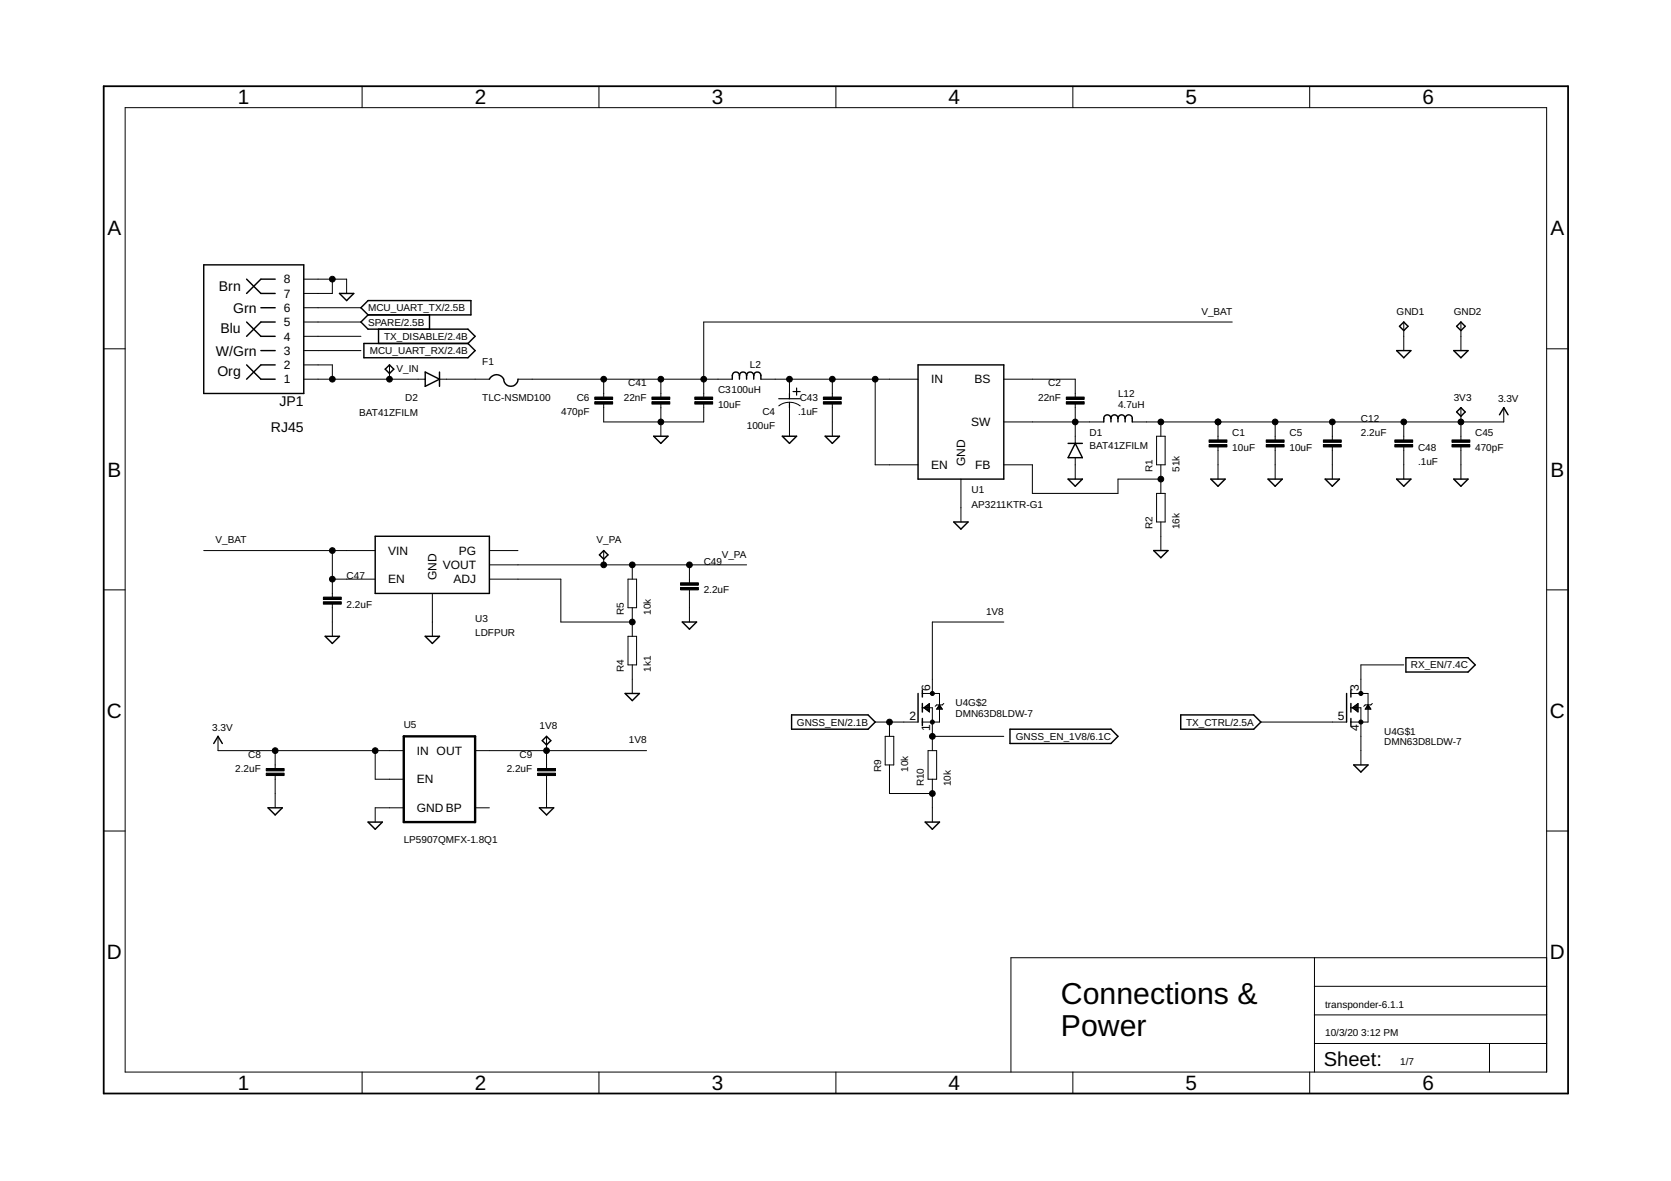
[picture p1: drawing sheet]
<svg xmlns="http://www.w3.org/2000/svg" width="297mm" height="210mm" viewBox="0 0 297 210" stroke-linecap="round" stroke-linejoin="round" font-family="sans-serif">
<g fill="none" stroke="#000" stroke-width=".25">
<path d="M36.2 47.1h17.8v22.8h-17.8zM43.8 49.6l2.6 2.6h2.5M43.8 57.2l2.6 2.6h2.5M46.4 54.7h2.5M48.9 49.6h-2.5l-2.6 2.6M48.9 57.2h-2.5l-2.6 2.6M60.3 52.2h2.6l-1.3 1.2zM64.2 54.7l1.2-1.3h18.3v2.6h-18.3zM65.4 56l-1.2 1.2 1.2 1.3h17.8l1.3 1.3-1.3 1.2M67.3 58.5v2.5M76.3 56v2.5M248.8 58l.7-.8 .8 .8-.8 .8z"/>
<path d="M258.9 58l.8-.8 .8 .8-.8 .8zM43.8 64.9l2.6 2.5h2.5M46.4 62.3h2.5M48.9 64.9h-2.5l-2.6 2.5M64.7 61h18.5l1.3 1.3-1.3 1.3h-18.5zM68.5 65.6l.7-.7 .8 .7-.8 .8zM75.6 66.1l2.5 1.3-2.5 1.3zM78.1 66.1v2.6M87 67.4a1.42 1.42 0 0 1 1.6-.8 1.42 1.42 0 0 1 1.1 1.4 1.27 1.27 0 0 0 1.4 .6 1.27 1.27 0 0 0 1-1.2M116.2 77.5h2.5l-1.2 1.3zM131.4 66.8a.63 .63 0 0 1 .7-.7 .63 .63 0 0 1 .6 .7M131.4 66.8a.63 .63 0 0 0-.6-.7 .63 .63 0 0 0-.6 .7v.6"/>
<path d="M131.4 66.8v.6M132.7 66.8a.63 .63 0 0 1 .6-.7 .63 .63 0 0 1 .7 .7M132.7 66.8v.6M134 66.8a.63 .63 0 0 1 .6-.7 .63 .63 0 0 1 .7 .7v.6M134 66.8v.6M139.1 77.5h2.5l-1.3 1.3zM146.7 77.5h2.5l-1.2 1.3zM163.2 64.9h15.2v20.3h-15.2zM189.9 78.8h2.5M191.1 78.8l1.3 2.5h-2.5zM197.5 74.4a.63 .63 0 0 0-.7-.7 .63 .63 0 0 0-.6 .7v.6M197.5 74.4a.62 .62 0 0 1 .6-.7 .62 .62 0 0 1 .6 .7"/>
<path d="M197.5 74.4v.6M198.7 74.4a.63 .63 0 0 1 .7-.7 .63 .63 0 0 1 .6 .7M198.7 74.4v.6M200 74.4a.63 .63 0 0 1 .6-.7 .63 .63 0 0 1 .7 .7v.6M200 74.4v.6M248.3 62.3h2.5l-1.3 1.3zM258.4 62.3h2.6l-1.3 1.3zM258.9 73.2l.8-.7 .8 .7-.8 .8zM266.6 73.7l.7-1.2 .8 1.2M66.7 95.3h20.3v10.2h-20.3zM106.6 98.6l.7-.7 .8 .7-.8 .8zM169.5 92.8h2.6l-1.3 1.2z"/>
<path d="M189.9 85.2h2.5l-1.3 1.2zM205.1 97.9h2.5l-1.2 1.2zM215.2 85.2h2.6l-1.3 1.2zM225.4 85.2h2.5l-1.2 1.2zM235.6 85.2h2.5l-1.3 1.2zM248.3 85.2h2.5l-1.3 1.2zM258.4 85.2h2.6l-1.3 1.2zM57.8 113.1h2.5l-1.2 1.3zM75.6 113.1h2.5l-1.2 1.3zM121.3 110.6h2.5l-1.2 1.2zM249.9 116.9h11.1l1.2 1.3-1.2 1.2h-11.1zM38 132.1l.8-1.2 .7 1.2"/>
<path d="M96.4 131.6l.8-.7 .7 .7-.7 .8zM111.1 123.3h2.6l-1.3 1.2zM140.7 127.1h13.6l1.3 1.2-1.3 1.3h-13.6zM163.2 123.3v5M164 122.6v1.3M164 125v1.6M164 127.7v1.3M179.5 129.6h18l1.2 1.3-1.2 1.2h-18zM209.9 127.1h13l1.2 1.2-1.2 1.3h-13zM239.4 123.3v5M240.1 122.6v1.3M240.1 125v1.6"/>
<path d="M240.1 127.7v1.3M240.6 136h2.6l-1.3 1.2zM47.6 143.6h2.6l-1.3 1.2zM65.4 146.1h2.6l-1.3 1.3zM95.9 143.6h2.5l-1.2 1.2zM164.5 146.1h2.5l-1.3 1.3z"/>
</g>
<g fill="none" stroke="#000" stroke-width=".18">
<path d="M22.2 19.1h252.7v171.4h-252.7zM64.4 15.3v3.8M106.5 15.3v3.8M148.6 15.3v3.8M190.7 15.3v3.8M232.8 15.3v3.8M54 59.8h10.2M54 49.6h7.6v2.6M54 54.7h10.2M54 57.2h10.2M59.1 49.6v2.6h-5.1M219.1 57.2h-94v13.3"/>
<path d="M249.5 57.2v5.1M259.7 57.2v5.1M18.4 62h3.8M54 67.4h21.6M54 64.9h5.1v2.5M54 62.3h10.2M69.2 64.9v2.5M78.1 67.4h8.9M92.1 67.4h38.1M107.3 71.8v3.2h17.8v-3.2M107.3 67.4v3.1M117.5 67.4v3.1"/>
<path d="M117.5 71.8v5.7M135.3 67.4h27.9M138.4 72.1a3.1 3.1 0 0 1 3.8 0M140.3 67.4v2.5M140.3 72.5v5M148 67.4v3.1M148 71.8v5.7M155.6 67.4v15.2h7.6M178.4 67.4h12.7v3.1M178.4 75h17.8M191.1 71.8v7M205.6 77.5h1.5v5.1h-1.5z"/>
<path d="M206.4 75v2.5M216.5 75v3.2M216.5 79.4v5.8M226.7 75v3.2M226.7 79.4v5.8M236.8 75v3.2M236.8 79.4v5.8M249.5 75v3.2M249.5 79.4v5.8M259.7 72.5v5.7M259.7 79.4v5.8M267.3 72.5v2.5h-66"/>
<path d="M274.9 62h3.8M36.2 97.9h30.5M59.1 97.9v8.2M87 97.9h5.1M107.3 97.9v2.5M170.8 85.2v7.6M178.4 82.6h5.1v5.1h15.2v-2.5h7.7M191.1 81.3v3.9M205.6 87.7h1.5v5.1h-1.5zM206.4 82.6v5.1M206.4 92.8v5.1M18.4 104.8h3.8"/>
<path d="M59.1 102.9h7.6M59.1 107.4v5.7M76.9 105.5v7.6M87 102.9h12.7v7.7h12.7M87 100.4h45.7M111.6 102.9h1.6v5.1h-1.6zM111.6 113.1h1.6v5.1h-1.6zM112.4 100.4v2.5M112.4 108v5.1M112.4 118.2v5.1M122.6 100.4v3.2M122.6 104.8v5.8"/>
<path d="M178.4 110.6h-12.7v12.7M249.5 118.2h-7.6v5.1M274.9 104.8h3.8M38.8 130.9v2.5h33M48.9 133.4v3.2M48.9 137.9v5.7M66.7 133.4v5.1h5.1M84.5 133.4h30.4M97.2 130.9v5.7M97.2 137.9v5.7M155.6 128.3h7.6M157.4 130.9h1.5v5.1h-1.5z"/>
<path d="M158.1 128.3v2.6M158.1 136v5h7.6M164 125.8h1.7v7.6M164 123.3h3v5h-3M164.2 125.8l1-.8v1.6zM164.3 125.8h.9M164.3 125.7h.9M164.4 126h.8M164.5 125.6h.7M164.6 126.1h.6M164.6 125.5h.6M164.8 126.2h.4"/>
<path d="M164.8 125.4h.4M164.9 126.3h.3M164.9 125.2h.3M165 133.4h1.5v5.1h-1.5zM165.1 126.4h.1M165.1 125.1h.1M165.7 138.5v7.6M165.7 130.9h12.7M166.5 126h.9M166.6 125.8h.8M166.7 125.7h.6M166.8 125.6h.4"/>
<path d="M166.9 125.5h.2M166.9 125.4h.1M167 125.3l.5 .7h-1zM167.8 125l-.3 .3h-1l-.3 .2M224.1 128.3h15.3M240.1 125.8h1.8v10.2M240.1 123.3h3.1v5h-3.1M240.4 125.8l1-.8v1.6zM240.5 125.8h.9M240.5 125.7h.9M240.6 126h.8M240.6 125.6h.8"/>
<path d="M240.8 126.1h.6M240.8 125.5h.6M240.9 126.2h.5M241 125.4h.4M241.1 126.3h.3M241.1 125.2h.3M241.3 126.4h.1M241.3 125.1h.1M242.7 126h.9M242.8 125.8h.8M242.9 125.7h.6M243 125.6h.4"/>
<path d="M243.1 125.5h.2M243.1 125.4h.1M243.2 125.3l.5 .7h-1zM243.9 125l-.2 .3h-1l-.3 .2M18.4 147.7h3.8M71.8 143.6h-5.1v2.5M84.5 143.6h2.5M274.9 147.7h3.8M233.7 170.2v20.3M233.7 175.3h41.2M274.9 170.2h-95.2v20.3M64.4 190.5v3.9"/>
<path d="M106.5 190.5v3.9M148.6 190.5v3.9M190.7 190.5v3.9M232.8 190.5v3.9M233.7 185.5h41.2M233.7 180.4h41.2M264.8 185.5v5"/>
</g>
<path d="M18.4 15.3h260.3v179.1h-260.3z" fill="none" stroke="#000" stroke-width=".32"/>
<g fill="#000" stroke="#000" stroke-width=".18">
<path d="M105.7 70.6h3.2v.4h-3.2zM105.7 71.4h3.2v.4h-3.2zM115.9 70.6h3.2v.4h-3.2zM115.9 71.4h3.2v.4h-3.2zM123.5 70.6h3.2v.4h-3.2zM123.5 71.4h3.2v.4h-3.2zM146.4 70.6h3.1v.4h-3.1zM146.4 71.4h3.1v.4h-3.1zM189.5 70.6h3.2v.4h-3.2zM189.5 71.4h3.2v.4h-3.2zM214.9 78.2h3.2v.4h-3.2zM214.9 79h3.2v.4h-3.2z"/>
<path d="M225.1 78.2h3.2v.4h-3.2zM225.1 79h3.2v.4h-3.2zM235.2 78.2h3.2v.4h-3.2zM235.2 79h3.2v.4h-3.2zM247.9 78.2h3.2v.4h-3.2zM247.9 79h3.2v.4h-3.2zM258.1 78.2h3.2v.4h-3.2zM258.1 79h3.2v.4h-3.2zM57.5 106.1h3.2v.5h-3.2zM57.5 107h3.2v.4h-3.2zM121 103.6h3.1v.4h-3.1zM121 104.4h3.1v.4h-3.1z"/>
<path d="M47.3 136.6h3.2v.4h-3.2zM47.3 137.4h3.2v.4h-3.2zM95.6 136.6h3.1v.4h-3.1zM95.6 137.4h3.1v.4h-3.1z"/>
</g>
<path d="M71.8 130.9h12.7v15.2h-12.7z" fill="none" stroke="#000" stroke-width=".42"/>
<path d="M138.4 70.9h3.8M140.3 69.9v1M140.3 71.5v1M141 69.6h1.2M141.6 69v1.2" fill="none" stroke="#000" stroke-width=".21"/>
<g fill="#000" stroke="#000" stroke-width=".18">
<circle cx="59.1" cy="49.6" r=".51"/>
<circle cx="59.1" cy="67.4" r=".51"/>
<circle cx="69.2" cy="67.4" r=".51"/>
<circle cx="107.3" cy="67.4" r=".51"/>
<circle cx="117.5" cy="75" r=".51"/>
<circle cx="117.5" cy="67.4" r=".51"/>
<circle cx="125.1" cy="67.4" r=".51"/>
<circle cx="140.3" cy="67.4" r=".51"/>
<circle cx="148" cy="67.4" r=".51"/>
<circle cx="155.6" cy="67.4" r=".51"/>
<circle cx="191.1" cy="75" r=".51"/>
<circle cx="206.4" cy="75" r=".51"/>
<circle cx="216.5" cy="75" r=".51"/>
<circle cx="226.7" cy="75" r=".51"/>
<circle cx="236.8" cy="75" r=".51"/>
<circle cx="249.5" cy="75" r=".51"/>
<circle cx="259.7" cy="75" r=".51"/>
<circle cx="59.1" cy="97.9" r=".51"/>
<circle cx="206.4" cy="85.2" r=".51"/>
<circle cx="59.1" cy="102.9" r=".51"/>
<circle cx="107.3" cy="100.4" r=".51"/>
<circle cx="112.4" cy="100.4" r=".51"/>
<circle cx="112.4" cy="110.6" r=".51"/>
<circle cx="122.6" cy="100.4" r=".51"/>
<circle cx="48.9" cy="133.4" r=".51"/>
<circle cx="66.7" cy="133.4" r=".51"/>
<circle cx="97.2" cy="133.4" r=".51"/>
<circle cx="158.1" cy="128.3" r=".51"/>
<circle cx="165.7" cy="130.9" r=".51"/>
<circle cx="165.7" cy="128.3" r=".36"/>
<circle cx="165.7" cy="123.3" r=".36"/>
<circle cx="241.9" cy="123.3" r=".36"/>
<circle cx="241.9" cy="128.3" r=".36"/>
<circle cx="165.7" cy="141" r=".51"/>
</g>
<g font-size="5.4">
<text x="188.6" y="178.5">Connections &amp;</text>
<text x="188.6" y="184.2">Power</text>
</g>
<g font-size="3.7">
<text x="42.3" y="18.5">1</text>
<text x="84.4" y="18.5">2</text>
<text x="126.5" y="18.5">3</text>
<text x="168.6" y="18.5">4</text>
<text x="210.7" y="18.5">5</text>
<text x="252.9" y="18.5">6</text>
<text x="19.1" y="41.9">A</text>
<text x="275.6" y="41.9">A</text>
<text x="19.1" y="84.7">B</text>
<text x="275.6" y="84.7">B</text>
<text x="19" y="127.6">C</text>
<text x="275.5" y="127.6">C</text>
<text x="19" y="170.4">D</text>
<text x="275.5" y="170.4">D</text>
<text x="42.3" y="193.7">1</text>
<text x="84.4" y="193.7">2</text>
<text x="126.5" y="193.7">3</text>
<text x="168.6" y="193.7">4</text>
<text x="210.7" y="193.7">5</text>
<text x="252.9" y="193.7">6</text>
</g>
<text font-size="3.6" x="235.3" y="189.4">Sheet:</text>
<g font-size="2.5">
<text x="38.9" y="51.6">Brn</text>
<text x="39.2" y="59.3">Blu</text>
<text x="41.4" y="55.7">Grn</text>
<text x="38.4" y="63.3">W/Grn</text>
<text x="38.6" y="66.9">Org</text>
<text x="48.2" y="76.8">RJ45</text>
<text x="49.7" y="72.2">JP1</text>
</g>
<g font-size="2.1">
<text x="50.5" y="50.4">8</text>
<text x="50.5" y="52.9">7</text>
<text x="50.5" y="55.5">6</text>
<text x="50.5" y="58">5</text>
<text x="50.5" y="65.6">2</text>
<text x="50.5" y="63.1">3</text>
<text x="50.5" y="60.5">4</text>
<text x="50.5" y="68.1">1</text>
<text x="165.5" y="68.1">IN</text>
<text x="173.2" y="68.1">BS</text>
<text x="172.6" y="75.8">SW</text>
<text x="165.5" y="83.4">EN</text>
<text x="171.6" y="82.8" transform="rotate(-90 171.6 82.8)">GND</text>
<text x="173.4" y="83.4">FB</text>
<text x="69" y="98.6">VIN</text>
<text x="78.7" y="101.2">VOUT</text>
<text x="81.6" y="98.6">PG</text>
<text x="69" y="103.7">EN</text>
<text x="77.6" y="103.1" transform="rotate(-90 77.6 103.1)">GND</text>
<text x="80.6" y="103.7">ADJ</text>
<text x="165.4" y="122.9" transform="rotate(-90 165.4 122.9)">6</text>
<text x="241.6" y="122.9" transform="rotate(-90 241.6 122.9)">3</text>
<text x="161.6" y="128">2</text>
<text x="165.4" y="129.9" transform="rotate(-90 165.4 129.9)">1</text>
<text x="237.8" y="128">5</text>
<text x="241.6" y="129.9" transform="rotate(-90 241.6 129.9)">4</text>
<text x="74.1" y="134.2">IN OUT</text>
<text x="74.1" y="139.2">EN</text>
<text x="74.1" y="144.3">GND BP</text>
</g>
<g font-size="1.8">
<text x="65.4" y="55.3">MCU_UART_TX/2.5B</text>
<text x="65.4" y="57.9">SPARE/2.5B</text>
<text x="213.6" y="56">V_BAT</text>
<text x="248.3" y="56">GND1</text>
<text x="258.4" y="56">GND2</text>
<text x="65.7" y="62.9">MCU_UART_RX/2.4B</text>
<text x="68.3" y="60.4">TX_DISABLE/2.4B</text>
<text x="85.7" y="64.8">F1</text>
<text x="133.3" y="65.5">L2</text>
<text x="70.5" y="66.1">V_IN</text>
<text x="72" y="71.2">D2</text>
<text x="85.7" y="71.2">TLC-NSMD100</text>
<text x="102.5" y="71.2">C6</text>
<text x="110.9" y="71.2">22nF</text>
<text x="111.7" y="68.7">C41</text>
<text x="127.6" y="69.9">C3100uH</text>
<text x="142.2" y="71.2">C43</text>
<text x="184.5" y="71.2">22nF</text>
<text x="186.3" y="68.7">C2</text>
<text x="198.7" y="70.6">L12</text>
<text x="258.4" y="71.2">3V3</text>
<text x="266.3" y="71.4">3.3V</text>
<text x="63.9" y="74">BAT41ZFILM</text>
<text x="99.7" y="73.7">470pF</text>
<text x="127.6" y="72.5">10uF</text>
<text x="132.8" y="76.3">100uF</text>
<text x="135.5" y="73.7">C4</text>
<text x="141.9" y="73.7">.1uF</text>
<text x="193.7" y="77.5">D1</text>
<text x="198.7" y="72.5">4.7uH</text>
<text x="219.1" y="77.5">C1</text>
<text x="229.2" y="77.5">C5</text>
<text x="241.9" y="77.5">2.2uF</text>
<text x="241.9" y="75">C12</text>
<text x="262.2" y="77.5">C45</text>
<text x="193.7" y="79.9">BAT41ZFILM</text>
<text x="204.9" y="83.9" transform="rotate(-90 204.9 83.9)">R1</text>
<text x="209.7" y="83.9" transform="rotate(-90 209.7 83.9)">51k</text>
<text x="219.1" y="80.1">10uF</text>
<text x="229.2" y="80.1">10uF</text>
<text x="252.1" y="82.6">.1uF</text>
<text x="252.1" y="80.1">C48</text>
<text x="262.2" y="80.1">470pF</text>
<text x="172.7" y="87.7">U1</text>
<text x="172.7" y="90.2">AP3211KTR-G1</text>
<text x="204.9" y="94" transform="rotate(-90 204.9 94)">R2</text>
<text x="209.7" y="94" transform="rotate(-90 209.7 94)">16k</text>
<text x="38.3" y="96.6">V_BAT</text>
<text x="106.1" y="96.6">V_PA</text>
<text x="125.1" y="100.4">C49</text>
<text x="128.3" y="99.1">V_PA</text>
<text x="61.6" y="102.9">C47</text>
<text x="125.1" y="105.5">2.2uF</text>
<text x="61.6" y="108">2.2uF</text>
<text x="84.5" y="113.1">LDFPUR</text>
<text x="84.5" y="110.6">U3</text>
<text x="110.9" y="109.3" transform="rotate(-90 110.9 109.3)">R5</text>
<text x="115.7" y="109.3" transform="rotate(-90 115.7 109.3)">10k</text>
<text x="175.3" y="109.3">1V8</text>
<text x="110.9" y="119.4" transform="rotate(-90 110.9 119.4)">R4</text>
<text x="115.7" y="119.4" transform="rotate(-90 115.7 119.4)">1k1</text>
<text x="250.8" y="118.8">RX_EN/7.4C</text>
<text x="169.9" y="125.5">U4G$2</text>
<text x="37.7" y="129.9">3.3V</text>
<text x="71.8" y="129.3">U5</text>
<text x="95.9" y="129.6">1V8</text>
<text x="141.7" y="129">GNSS_EN/2.1B</text>
<text x="169.9" y="127.4">DMN63D8LDW-7</text>
<text x="180.6" y="131.5">GNSS_EN_1V8/6.1C</text>
<text x="210.8" y="129">TX_CTRL/2.5A</text>
<text x="246" y="130.6">U4G$1</text>
<text x="41.8" y="137.2">2.2uF</text>
<text x="44.1" y="134.7">C8</text>
<text x="90.1" y="137.2">2.2uF</text>
<text x="92.4" y="134.7">C9</text>
<text x="111.8" y="132.1">1V8</text>
<text x="156.6" y="137.2" transform="rotate(-90 156.6 137.2)">R9</text>
<text x="161.4" y="137.2" transform="rotate(-90 161.4 137.2)">10k</text>
<text x="246" y="132.5">DMN63D8LDW-7</text>
<text x="164.2" y="139.8" transform="rotate(-90 164.2 139.8)">R10</text>
<text x="169" y="139.8" transform="rotate(-90 169 139.8)">10k</text>
<text x="71.8" y="149.9">LP5907QMFX-1.8Q1</text>
<text x="235.6" y="179.1">transponder-6.1.1</text>
<text x="235.6" y="184.2">10/3/20</text>
<text x="242" y="184.2">3:12 PM</text>
<text x="248.9" y="189.3">1/7</text>
</g>
</svg>
